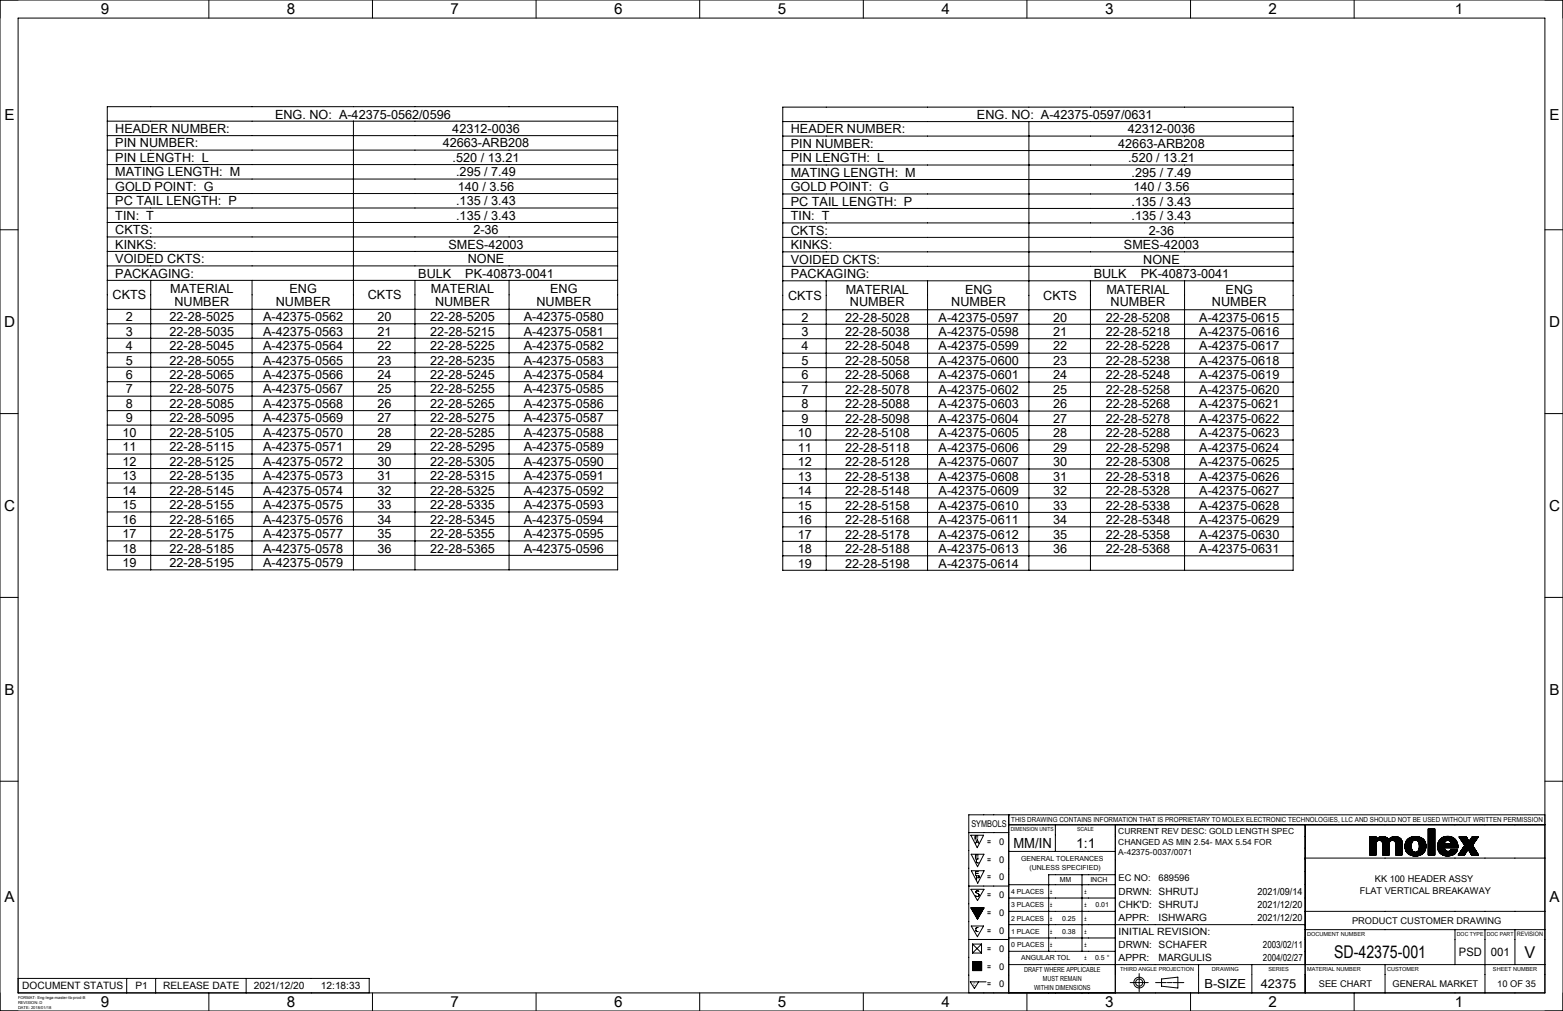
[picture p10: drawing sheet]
<svg xmlns="http://www.w3.org/2000/svg" width="432mm" height="279mm" viewBox="0 0 432 279" stroke-linecap="round" stroke-linejoin="round" font-family="sans-serif">
<g fill="none" stroke="#000" stroke-width=".28">
<path d="M0 0h431.8v279.4h-431.8zM5 5h421.8v269.4h-421.8zM57.7 0v5M102.9 0v5M148.1 0v5M193.3 0v5M238.5 0v5M283.7 0v5M328.9 0v5M374.1 0v5M29.6 29.5h141v128h-141zM29.6 33.5h141"/>
<path d="M29.6 37.5h141M97.6 33.5v124M216.2 29.6h141v128h-141zM216.2 33.6h141M216.2 37.6h141M284.2 33.6v124M29.6 41.5h141M29.6 45.5h141M29.6 49.5h141M29.6 53.5h141M29.6 57.5h141M216.2 41.6h141"/>
<path d="M216.2 45.6h141M216.2 49.6h141M216.2 53.6h141M216.2 57.6h141M0 63.5h5M29.6 61.5h141M29.6 65.5h141M29.6 69.5h141M29.6 73.5h141M29.6 77.5h141M41.6 77.5v80M69.6 77.5v80"/>
<path d="M114.6 77.5v80M140.6 77.5v80M216.2 61.6h141M216.2 65.6h141M216.2 69.6h141M216.2 73.6h141M216.2 77.6h141M228.2 77.6v80M256.2 77.6v80M301.2 77.6v80M327.2 77.6v80M426.8 63.5h5"/>
<path d="M29.6 85.5h141M29.6 89.5h141M29.6 93.5h141M29.6 97.5h141M216.2 85.6h141M216.2 89.6h141M216.2 93.6h141M216.2 97.6h141M0 114.3h5M29.6 101.5h141M29.6 105.5h141M29.6 109.5h141"/>
<path d="M29.6 113.5h141M29.6 117.5h141M216.2 101.6h141M216.2 105.6h141M216.2 109.6h141M216.2 113.6h141M216.2 117.6h141M426.8 114.3h5M29.6 137.5h141M29.6 121.5h141M29.6 125.5h141M29.6 129.5h141"/>
<path d="M29.6 133.5h141M216.2 121.6h141M216.2 125.6h141M216.2 129.6h141M216.2 133.6h141M216.2 137.6h141M29.6 141.5h141M29.6 145.5h141M29.6 149.5h141M29.6 153.5h141M216.2 141.6h141M216.2 145.6h141"/>
<path d="M216.2 149.6h141M216.2 153.6h141M0 165.1h5M426.8 165.1h5M0 215.9h5M426.8 215.9h5M267.6 230.1h11.1M268.2 230.8h3.5l-1.7 3.5zM268.3 236.1h3.5l-1.7 3.4zM269.4 231.6h.8M269.5 236.8h.7M269.5 233.1l.5-1.1 .4 1.1"/>
<path d="M269.7 232.8h.6M270.2 231.1h-.8v1.1M270.2 236.3h-.7v1.1M270.4 237.4h-.5l-.2 .3 .1 .6 .6 .2M278.7 225.2v49.2M278.7 227.9h148.1M278.7 235.3h29.4M291.6 227.9v7.4M308.1 227.9v46.5M360.6 227.9v46.5M360.6 237.1h66.2M378.4 236.3h1.8v-3.2a.89 .89 0 0 1 .9-.9 .89 .89 0 0 1 .9 .9v3.2"/>
<path d="M378.4 235.6l1.8-1.8-1.8 1.9M378.4 235.1l1.8-1.8-1.8 1.9M378.4 231.3h1.8M378.4 231.3v5M378.4 231.3h.1M378.5 231.3l-.1 .1M378.6 236.3l1.6-1.6-1.6 1.6M378.6 231.3l-.2 .2M378.7 231.3l-.3 .3M378.8 231.3l-.4 .4M378.9 231.3l-.5 .5M379.1 231.3l-.7 .7"/>
<path d="M379.2 231.3l-.8 .8M379.4 231.3l-1 1M379.5 231.3l-1.1 1.1M379.7 231.3l-1.3 1.3M379.8 231.3l-1.4 1.4M380 231.3l-1.6 1.6 1.6-1.6M380.1 231.3l-1.7 1.7M380.2 236.2l-.1 .1M380.2 236.1l-.2 .2M380.2 236l-.3 .3M380.2 235.9l-.4 .4M380.2 235.8l-.5 .5"/>
<path d="M380.2 235.7l-.5 .6 .5-.5M380.2 235.6l-.7 .7M380.2 235.5l-.8 .8M380.2 235.4l-.9 .9M380.2 235.3l-1 1M380.2 235.2l-1.1 1.1M380.2 235.1l-1.2 1.2M380.2 235l-1.3 1.3M380.2 234.8l-1.4 1.5 1.4-1.4M380.2 234.5l-1.8 1.8M380.2 234.4l-1.8 1.9M380.2 234.4l-1.8 1.8"/>
<path d="M380.2 234.2l-1.8 1.9M380.2 234.1l-1.8 1.9M380.2 234.1l-1.8 1.8M380.2 233.9l-1.8 1.9M380.2 233.6l-1.8 1.9M380.2 233.6l-1.8 1.8M380.2 233.5l-1.8 1.8M380.2 233.2l-1.8 1.8M380.2 231.3v.7a2.29 2.29 0 0 1 3.5 0M380.2 233l-1.8 1.9M380.2 231.9l-1.8 1.8M380.2 231.8l-1.8 1.8"/>
<path d="M380.2 231.7l-1.8 1.8M380.2 231.6l-1.8 1.9M380.2 231.5l-1.8 1.8M380.2 231.4l-1.8 1.8M380.2 231.3l-1.8 1.9M380.2 233l-1.8 1.8M380.3 232.8l-1.9 1.9M380.3 232.7l-1.9 1.9M380.6 231.6l-2.2 2.2M380.9 231.4l-2.5 2.5M381 231.4l-2.6 2.6M381.2 231.3l-2.8 2.8"/>
<path d="M381.4 231.2l-3 3M381.5 231.2l-3.1 3.1M381.6 231.2l-3.2 3.2M381.7 232.5l1.2-1.1-1.2 1.1M381.7 231.2l-3.3 3.3M381.8 231.2l-1.2 1.2M381.9 231.2l-1.2 1.1M382 236.3h1.8M382 231.2l-1.1 1.1M382.1 231.2l-1.1 1M382.2 231.2l-1.1 1M382.3 231.2l-1 1.1 1.1-1.1"/>
<path d="M382.4 236.3l1.4-1.3-1.3 1.3M382.7 231.3l-1.1 1.1 1-1.1-1.2 1M382.9 231.4l-1.1 1.2M383 231.5l-1.2 1.1M383.1 231.5l-1.2 1.2M383.1 231.5l-1.2 1.3M383.2 231.6l-1.3 1.3M383.3 236.3l.5-.4-.4 .4M383.3 231.7l-1.3 1.3M383.4 231.7l-1.4 1.5M383.5 231.8l-1.5 1.5M383.6 231.9l-1.6 1.6"/>
<path d="M383.6 231.9l-1.6 1.7M383.7 232l-1.7 1.6M383.8 233.1a.89 .89 0 0 1 .9-.9 .89 .89 0 0 1 .9 .9M383.8 236.2v.1M383.8 236.1l-.2 .2M383.8 236l-.3 .3M383.8 235.7l-.6 .6M383.8 235.6l-.7 .7M383.8 235.5l-.8 .8M383.8 235.4l-.9 .9M383.8 235.3l-1 1M383.8 235.2l-1.1 1.1"/>
<path d="M383.8 235.1l-1.2 1.2M383.8 234.8l-1.5 1.5M383.8 234.6l-1.7 1.7M383.8 234.5l-1.8 1.8M383.8 234.3l-1.8 1.9M383.8 234.2l-1.8 1.9M383.8 234.2l-1.8 1.8M383.8 234l-1.8 1.9M383.8 234l-1.8 1.8M383.8 233.9l-1.8 1.8M383.8 233.7l-1.8 1.9M383.8 233.7l-1.8 1.8"/>
<path d="M383.8 233.6l-1.8 1.8M383.8 233.4l-1.8 1.9M383.8 233.3l-1.8 1.9 1.8-1.8M383.8 233.1l-1.8 1.9M383.8 233.1l-1.8 1.8M383.8 233.1v3.2M383.8 232.9l-1.8 1.9M383.8 232.9l-1.8 1.8M384 232.6l-2 2.1M384.2 231.5l-2.2 2.3M384.5 231.4l-2.5 2.5M384.6 231.3l-2.6 2.6"/>
<path d="M384.8 231.3l-2.8 2.8M384.8 231.2l-2.8 2.9M385 231.2l-3 3M385 232.3l1.2-1-1.1 1.1M385.1 231.2l-3.1 3.2M385.2 231.2l-3.2 3.2M385.3 231.2l-3.3 3.3M385.5 231.2l-1.3 1.2M385.5 231.2l-1.1 1.1M385.6 236.3h1.7M385.6 233.1v3.2M385.6 231.2l-1.1 1.1"/>
<path d="M385.7 231.2l-1.1 1M385.8 231.2l-1.1 1M385.9 231.2l-1.1 1M385.9 231.2l-1 1.1M386 231.3l-1 1M386.2 231.3l-1 1.1M386.3 231.4l-1.1 1M386.4 231.4l-1.1 1M386.5 231.4l-1.1 1.2 1.1-1.1M386.5 236.3l.8-.8-.8 .8M386.6 231.5l-1.2 1.1M386.6 231.5l-1.1 1.2"/>
<path d="M386.7 231.6l-1.2 1.2M386.8 231.7l-1.2 1.2M386.8 231.7l-1.2 1.3M386.9 231.8l-1.3 1.3M387 231.8a2.3 2.3 0 0 0-3.3 .2M387 231.8l.3 .8v3.7M387 231.8l-1.4 1.5M387 231.9l-1.4 1.5M387.1 231.9l-1.5 1.5M387.1 232l-1.5 1.6M387.2 232l-1.6 1.7 1.6-1.6M387.2 232.2l-1.6 1.7"/>
<path d="M387.3 232.2l-1.7 1.8M387.3 232.3l-1.7 1.7M387.3 232.4l-1.7 1.8M387.3 232.5l-1.7 1.7M387.3 234.9l-1.3 1.4M387.3 234.8l-1.4 1.5M387.3 234.7l-1.6 1.6M387.3 234.6l-1.6 1.7M387.3 234.5l-1.7 1.8M387.3 234.4l-1.7 1.8M387.3 234.3l-1.7 1.8M387.3 234.2l-1.7 1.8"/>
<path d="M387.3 234.2l-1.7 1.7M387.3 234l-1.7 1.8M387.3 233.9l-1.7 1.8M387.3 233.9l-1.7 1.7M387.3 233.7l-1.7 1.8M387.3 233.6l-1.7 1.8M387.3 233.6l-1.7 1.7M387.3 233.4l-1.7 1.8M387.3 233.3l-1.7 1.8M387.3 233.3l-1.7 1.7M387.3 233.1l-1.7 1.8M387.3 233.1l-1.7 1.7"/>
<path d="M387.3 233l-1.7 1.8M387.3 232.8l-1.7 1.8M387.3 232.8l-1.7 1.7M387.3 232.7l-1.7 1.8M387.3 232.5l-1.7 1.8M387.3 236.3h.1M387.3 236.2l-.1 .1M387.3 236.1l-.2 .2M387.3 236l-.2 .3M387.3 235.9l-.4 .4M387.3 235.8l-.5 .5M387.3 235.7l-.6 .6"/>
<path d="M387.3 235.6l-.7 .7M387.3 235.3l-1 1M387.3 235.2l-1.1 1.1M387.3 235.1l-1.1 1.2M387.3 235l-1.3 1.3M388.5 235.3l.6 .7M389 231.8l-.3 .4M389.2 231.7l-.7 .7M389.3 236.1l.9-.9-.9 .9M389.5 231.5l-1.1 1.1M389.7 231.4l-1.4 1.4M389.8 231.4l-1.5 1.5"/>
<path d="M389.9 234l-1.4 1.4M389.9 233.9l-1.4 1.4M389.9 233.8l-1.4 1.5M389.9 233.7l-1.5 1.5M389.9 234.1l-1.3 1.4M389.9 234.2l-1.3 1.3M389.9 233.5l-1.5 1.6 1.5-1.5M389.9 234.3l-1.2 1.3M389.9 233.4l-1.6 1.6M389.9 234.4l-1.2 1.2M389.9 234.4l-1.2 1.3M389.9 233.3l-1.6 1.7"/>
<path d="M390 234.5l-1.2 1.2M390 231.3l-1.8 1.8M390 233.1l-1.7 1.8M390 234.6l-1.1 1.2 1.1-1.1M390 233l-1.7 1.8M390 234.7l-1.1 1.2M390 232.9l-1.8 1.8M390.1 234.8l-1.1 1.1M390.1 231.3l-1.9 1.9M390.1 234.9l-1.1 1M390.1 235l-1 1M390.1 232.7l-1.9 1.9"/>
<path d="M390.2 235.1l-1 1M390.2 231.3l-2 2M390.3 235.2l-.9 1M390.4 235.3l-.9 .9M390.4 231.2l-2.2 2.2M390.4 235.4l-.9 .8M390.4 231.2l-2.3 2.3M390.5 235.4l-.9 .9M390.5 235.4l-.8 .9M390.6 231.2l-2.5 2.4M390.6 235.5l-.9 .8M390.7 235.5l-.9 .9 1-.9"/>
<path d="M390.7 231.2l-2.6 2.6M390.8 231.2l-2.7 2.6M390.9 235.5l-1 .9M390.9 231.2l-2.8 2.8M390.9 235.5l-.9 .9M391 235.5l-.9 .9M391 231.2l-2.9 2.9M391.1 231.2l-3 2.9M391.2 235.5l-1 1M391.2 231.2l-3.1 3M391.2 235.5l-.9 1M391.3 231.2l-3.1 3.1"/>
<path d="M391.4 231.2l-3.2 3.2M391.4 235.4l-1.1 1.1M391.5 231.2l-3.3 3.3M391.6 232.4l1-.9-.9 .9M391.6 231.2l-1.1 1.1M391.7 231.2l-1 1M391.8 231.2l-.9 1M391.9 231.3l-1 .9M391.9 232.8a2.16 2.16 0 0 1-.6 2.7 .98 .98 0 0 1-1.2-.6M391.9 232.8a1.1 1.1 0 0 0-1.4-.5 1.1 1.1 0 0 0-.6 1.3l.2 1.3M391.9 231.3l-.8 .9M391.9 232.9l1.2-1.1-1.1 1.1"/>
<path d="M392 234.8l1.8-1.8-1.9 2M392 231.3l-.9 .9M392.1 234.4l1.6-1.6-1.7 1.7M392.1 233.3l1.3-1.2-1.3 1.3M392.1 231.3l-.9 .9M392.2 231.3l-.8 .9 .9-.8M392.5 231.5l-1.1 .8M392.7 231.6l-1 .9M392.7 231.6l-.9 .9M392.8 231.6l-1 1M392.9 231.7l-1 1 1-1M392.9 231.7a2.97 2.97 0 0 0-4.8 2.2l.4 1.4"/>
<path d="M392.9 231.7l.7 .7M392.9 236l-1 .5-1.1 .1-1.7-.6M393 231.7l-1.1 1.1M393.1 231.9l-1.1 1.1M393.2 231.9l-1.2 1.2M393.2 232l-1.2 1.2M393.3 232l-1.3 1.3M393.4 232.1l-1.3 1.4M393.5 232.2l-1.4 1.4M393.5 232.2l-1.4 1.5M393.5 235.4l-.6 .6M393.5 232.3l-1.4 1.5"/>
<path d="M393.6 232.4l-1.5 1.5M393.6 232.4a2.85 2.85 0 0 1-.7 3.6M393.6 232.4l-1.5 1.6M393.6 232.5l-1.5 1.6M393.7 235.2l-1 1M393.7 232.6l-1.6 1.6M393.7 232.6l-1.6 1.7M393.7 235.1l-1.2 1.1M393.8 232.9l-1.8 1.8M393.8 234.9l-1.5 1.4M393.8 234.8l-1.6 1.6M393.8 233.1l-2 2.1"/>
<path d="M393.9 234.6l-1.9 1.8M393.9 233.1l-3.4 3.4 1.1-1.2M393.9 233.2l-3.3 3.4M393.9 234.5l-2 2M393.9 233.3l-3.2 3.3M393.9 234.4l-2.1 2.1M393.9 233.4l-3.2 3.2M393.9 234.3l-2.2 2.2M393.9 233.5l-3.1 3.1M393.9 233.6l-3 3M393.9 234.1l-2.4 2.5M393.9 233.6l-2.9 3"/>
<path d="M394 234.1l-2.6 2.5M394 233.8l-2.9 2.8M394 233.9l-2.7 2.7M394 233.9l-2.8 2.7M394.6 234.8l1.8-1.7-1.8 1.8M394.6 233.4l1.8-1.7-1.8 1.9M394.6 229.5l.4-.4-.4 .5M394.6 229.1h1.8M394.6 229.1v7.2M394.6 229.1h.1M394.7 229.1l-.1 .2M394.8 229.1l-.2 .2"/>
<path d="M394.8 229.1l-.2 .3M394.9 229.1l-.3 .3M395.1 229.1l-.5 .6M395.2 229.1l-.6 .6M395.3 229.1l-.7 .8M395.4 229.1l-.8 .9M395.5 229.1l-.9 .9M395.6 229.1l-1 1.1M395.7 229.1l-1.1 1.2M395.8 229.1l-1.2 1.2M395.9 229.1l-1.3 1.3M396 229.1l-1.4 1.4"/>
<path d="M396.1 229.1l-1.5 1.5M396.2 229.1l-1.6 1.6M396.3 229.1l-1.7 1.7M396.4 236.2l-.2 .1M396.4 236l-.3 .3M396.4 235.9l-.4 .4M396.4 235.8l-.5 .5M396.4 235.7l-.6 .6M396.4 235.6l-.7 .7M396.4 235.5l-.8 .8M396.4 235.4l-.9 .9M396.4 235.3l-1 1"/>
<path d="M396.4 235.2l-1.1 1.1M396.4 235l-1.3 1.3M396.4 234.9l-1.4 1.4M396.4 234.7l-1.6 1.6M396.4 234.6l-1.7 1.7M396.4 234.4l-1.8 1.9M396.4 234.3l-1.8 1.9M396.4 234.3l-1.8 1.8M396.4 234.1l-1.8 1.9M396.4 234.1l-1.8 1.8M396.4 234l-1.8 1.8M396.4 233.8l-1.8 1.9"/>
<path d="M396.4 233.8l-1.8 1.8M396.4 233.7l-1.8 1.8M396.4 233.5l-1.8 1.9M396.4 233.5l-1.8 1.8M396.4 233.4l-1.8 1.8M396.4 233.3l-1.8 1.8M396.4 233.2l-1.8 1.9M396.4 232.9l-1.8 1.9M396.4 232.8l-1.8 1.8M396.4 232.7l-1.8 1.8M396.4 232.6l-1.8 1.9M396.4 232.5l-1.8 1.8"/>
<path d="M396.4 232.4l-1.8 1.8M396.4 232.3l-1.8 1.9M396.4 232.2l-1.8 1.8M396.4 232.1l-1.8 1.9M396.4 232l-1.8 1.9M396.4 231.9l-1.8 1.8M396.4 231.8l-1.8 1.9M396.4 231.5l-1.8 1.9M396.4 231.3l-1.8 2 1.8-1.9M396.4 231.2l-1.8 1.9M396.4 231.1l-1.8 1.9M396.4 231l-1.8 1.9"/>
<path d="M396.4 230.9l-1.8 1.9M396.4 230.8l-1.8 1.9M396.4 230.7l-1.8 1.9M396.4 230.6l-1.8 1.9M396.4 230.4l-1.8 2 1.8-1.9M396.4 230.4l-1.8 1.8M396.4 230.2l-1.8 1.9M396.4 230.1l-1.8 1.9M396.4 229.9l-1.8 2 1.8-1.8M396.4 229.8l-1.8 1.9M396.4 229.8l-1.8 1.8M396.4 229.6l-1.8 1.9"/>
<path d="M396.4 229.5l-1.8 1.9M396.4 229.5l-1.8 1.8M396.4 229.3l-1.8 1.9M396.4 229.3l-1.8 1.8M396.4 229.2l-1.8 1.8M396.4 229.1l-1.8 1.8M396.4 229.1v7.2h-1.8M397.1 234.2a2.92 2.92 0 0 0 2.5 2.3 2.92 2.92 0 0 0 3-1.7M397.3 232.7l-.2 1.5M398.2 231.6l-.6 .6M398.5 231.4l-1.1 1.1M398.8 231.3l-1.5 1.5"/>
<path d="M398.9 231.3l-1.6 1.6M399 231.2l-1.7 1.8M399.1 233.1l-1.8 1.9 1.8-1.8M399.1 234.4l-1.3 1.3 1.3-1.2M399.1 233l-1.8 1.9M399.1 232.9l-1.8 1.9M399.1 234.5l-1.2 1.3M399.1 234.6l-1.1 1.3 1.2-1.2M399.2 232.7l-2 2M399.2 234.8l-1.2 1.1M399.2 233.3l-1.8 1.8M399.2 231.2l-2 2"/>
<path d="M399.2 234.8l-1.1 1.2M399.3 234.9l-1.2 1.1M399.3 231.2l-2.1 2.1M399.3 234.9l-1.1 1.1M399.4 235l-1.1 1.1M399.4 233.3l-2 1.9M399.4 232.5a.9 .9 0 0 1 1-.1 .9 .9 0 0 1 .5 .9h-1.8zM399.4 235.1l-1.1 1M399.4 231.2l-2.2 2.2M399.5 233.3l-2 2 2-2M399.5 235.1l-1.1 1.1M399.5 231.2l-2.4 2.3"/>
<path d="M399.6 235.2l-1.1 1M399.6 231.1l-2.5 2.5M399.7 233.3l-2.2 2.1M399.7 231.1l-2.6 2.7M399.8 233.3l-2.2 2.2M399.8 235.3l-1.2 1M399.8 231.1l-2.7 2.7M399.9 235.3l-1.1 1.1M399.9 231.1l-2.8 2.8M400 233.3l-2.3 2.3M400 235.3l-1.2 1.1M400 231.1l-2.9 3"/>
<path d="M400.1 235.3l-1.2 1.1M400.1 233.3l-2.4 2.3M400.1 231.1l-3 3M400.1 233.3l-2.4 2.4M400.1 235.3l-1.1 1.1M400.2 231.1l-3.1 3.1M400.3 233.3l-1.1 1M400.3 235.3l-1.3 1.2M400.3 233.3l-1 1M400.3 231.2l-3.1 3.1M400.4 231.2l-3.2 3.2M400.4 233.3l-1.1 1"/>
<path d="M400.5 231.2l-3.3 3.3M400.5 235.1l-1.4 1.4M400.6 233.3l-1.1 1M400.6 233.3l-1 1 1.1-1M400.6 231.2l-3.4 3.4M400.7 234.3l1.7-1.7-1.7 1.7M400.7 235l.2-.2-1.7 1.7M400.7 231.2l-1.2 1.2M400.8 231.2l-1.1 1.1M400.8 233l1.2-1.1-1.1 1.2M400.9 231.3l.7 .3 .8 .9M400.9 231.3a2.8 2.8 0 0 0-3.6 1.4"/>
<path d="M400.9 231.3l-1.1 1M401 231.3l-1.1 1M401 231.3l-.9 1M401 234.8l-1.7 1.7M401.1 231.3l-1 1M401.1 234.8l-1.7 1.7M401.1 231.4l-.9 .9M401.1 234.3l1.5-1.4-1.4 1.4M401.2 234.8l-1.7 1.7M401.2 231.4l-.9 .9M401.3 231.4l-1 .9M401.3 234.8l-1.7 1.7"/>
<path d="M401.3 231.5l-.8 .9 .9-.9M401.4 234.8l-1.7 1.7M401.5 234.8l-1.8 1.7M401.5 231.5l-1 1M401.5 231.6l-.9 .9M401.6 231.6l-1 1M401.6 234.8l-1.8 1.7M401.7 234.8l-1.7 1.7M401.7 231.7l-1 .9M401.7 231.7l-1 1M401.8 231.7l-1 1.1M401.8 234.8l-1.8 1.7"/>
<path d="M401.8 231.8l-1 1M401.9 231.8l-1.1 1.1M401.9 234.8l-1.8 1.7M401.9 231.9l-1.1 1.1M402 234.8l-1.7 1.7 1.8-1.7M402.1 232l-2.3 2.3M402.1 232.1l-2.2 2.2M402.1 234.8l-1.6 1.7M402.2 232.2l-2.1 2.1M402.3 232.3l-2.1 2M402.3 234.8l-1.8 1.7M402.3 232.3l-1.9 2"/>
<path d="M402.3 235.5l-.4 .5M402.3 232.4l-1.9 1.9M402.4 232.5l-1.9 1.8M402.4 234.8l-1.7 1.7M402.4 232.5l.4 1.8M402.4 235.4l-.7 .7M402.4 234.8l-1.6 1.6M402.5 232.7l-1.7 1.6M402.5 232.7l-1.6 1.6M402.5 235.3l-.9 .9M402.5 232.8l-1.5 1.5M402.6 234.8l-1.7 1.6"/>
<path d="M402.6 235.1l-1.2 1.2M402.6 233l-1.3 1.3M402.6 235l-1.3 1.3M402.6 234.8l-1.5 1.6M402.6 233.1l-1.2 1.2M402.7 233.1l-1.2 1.2M402.7 233.2l-1.1 1.1M402.7 234.3h.1M402.7 233.3l-1 1M402.7 233.4l-.9 .9M402.7 233.5l-.8 .8M402.7 233.5l-.7 .8"/>
<path d="M402.8 233.6l-.7 .7M402.8 233.7l-.6 .6M402.8 233.8l-.5 .5M402.8 233.9l-.4 .4M402.8 234l-.3 .3M402.8 234.1l-.2 .2M402.8 234.3h-3.7a.92 .92 0 0 0 .6 .9 .92 .92 0 0 0 1.1-.4h1.8M402.8 236.3h1.8M403 236.1l4.9-4.8-5 5M403.1 231.3h2M403.1 231.3l1.6 2.3-1.9 2.7M403.1 231.3h.1"/>
<path d="M403.2 231.3v.1M403.4 231.3l-.2 .2M403.4 231.3l-.2 .2 .3-.2M403.6 231.3l-.3 .3M403.7 231.3l-.4 .3M403.8 231.3l-.4 .4M403.9 234.7l3.5-3.4-3.6 3.6M404 231.3l-.6 .5M404.1 231.3l-.6 .6 .6-.6M404.3 231.3l-.7 .7M404.4 233.2l1.2-1.1-1.2 1.2M404.4 231.3l-.8 .8"/>
<path d="M404.6 231.3l-.9 .9M404.6 233.5l1.2-1.1-1.2 1.2M404.6 236.3l1-1.6 .9 1.6M404.6 236.2v.1M404.7 231.3l-1 .9M404.7 236.1l-.2 .2M404.7 231.3l-1 1M404.8 235.9l-.3 .4M404.9 231.3l-1.1 1.1M404.9 235.8l-.5 .5M405 231.3l-1.1 1.2M405.1 231.3l.7 1.2 .9-1.2"/>
<path d="M405.1 231.3l-1.2 1.2M405.1 235.5l-.8 .8M405.1 231.4l-1.2 1.2M405.2 231.4l-1.2 1.2M405.2 231.5l-1.2 1.2M405.2 235.3l-1 1M405.3 231.7l-1.2 1M405.3 231.7l-1.1 1.2M405.4 231.8l-1.2 1.2M405.4 235l-1.3 1.3M405.4 231.9l-1.1 1.1M405.5 231.9l-1.2 1.2"/>
<path d="M405.5 232l-1.1 1.2M405.6 232.1l-1.1 1.2M405.7 232.2l-1.2 1.2M405.7 232.3l-1.2 1.2M405.7 235l1.2-1.2-1.1 1.2M405.8 232.4l-1.3 1.4M406.1 235.5l1.2-1.1-1.2 1.2M406.4 236l1.2-1.1-1.2 1.2M406.4 231.8l.5-.5-.7 .6M406.5 236.3h2M406.7 231.3h1.7l-1.6 2.3M406.7 231.3v.1"/>
<path d="M406.8 231.3l-.3 .3M406.8 233.6l1.7 2.7M406.8 233.6l-1.1 1.2 1.2-1.1M406.9 233.7l-1.2 1.2M407 233.9l-1.2 1.2M407 231.3l-1 1M407 234l-1.1 1.1M407.1 234l-1.2 1.2M407.1 231.3l-2.7 2.6M407.1 234.1l-1.1 1.2 1.1-1.2M407.2 236.3l.8-.8-.8 .8M407.2 234.2l-1.2 1.2"/>
<path d="M407.2 231.3l-3 3M407.2 234.3l-1.1 1.2M407.2 233l-3.2 3.3 3.1-3.1M407.3 234.4l-1.2 1.2M407.4 234.5l-1.2 1.2M407.4 234.6l-1.1 1.2 1.1-1.2M407.5 234.7l-1.2 1.2M407.5 231.3l-3.9 3.9M407.5 234.7l-1.2 1.3M407.5 232.6l-3.7 3.7M407.6 231.3l-4.2 4.1M407.6 234.9l-1.2 1.2"/>
<path d="M407.6 236.3l.6-.5-.5 .5M407.6 235l-1.1 1.2M407.7 231.3l-4.5 4.5M407.7 235l-1.2 1.3M407.7 235.1l-1.1 1.2M407.8 235.1l-1.2 1.2M407.8 232.2l-4.1 4.1M407.8 235.2l-1.1 1.1M407.9 235.3l-1 1M407.9 235.4l-.9 .9M407.9 232l-4.3 4.3M408 231.3l-5.1 5"/>
<path d="M408 235.6l-.7 .7M408.1 235.6l-.7 .7M408.1 236.3l.2-.2-.2 .2M408.1 231.3l-5.1 5M408.1 235.7l-.6 .6M408.2 231.3l-5 5M408.2 236.3l.2-.1-.2 .1M408.2 235.9l-.4 .4M408.2 235.9l-.3 .4M408.3 236l-.3 .3 .3-.3M408.3 231.3l-5.1 5M408.4 231.4l-4.9 4.9 4.7-4.7"/>
<path d="M408.4 236.2l-.1 .1M408.4 231.3l-5.1 5M408.4 236.2v.1M408.4 236.3h.1M426.8 225.2h-159.2v49.2M267.6 244.9h11.1M267.6 259.6h11.1M268.2 250.9h3.7l-1.9 3.2zM268.2 245.8h3.7l-1.9 3.1zM268.3 255.9h3.4l-1.7 3zM268.3 240.6h3.6l-1.8 3.5zM268.4 250.9l-.1 .1"/>
<path d="M268.6 250.9l-.2 .2M268.9 250.9l-.4 .4M269.2 250.9l-.6 .6M269.5 250.9l-.8 .8M269.5 241.4h.8M269.7 250.9l-.9 .9M269.8 242.6h.6l.1-.5-.7-.1v1.1M270 250.9l-1.1 1.1M270.3 256.3l-.5 .1-.2 .3 .1 .6 .6 .1M270.3 250.9l-1.3 1.3M270.3 253.6l-.3 .3M270.3 240.9h-.8v1.1"/>
<path d="M270.4 246.4a.42 .42 0 0 0-.5-.2 .42 .42 0 0 0-.2 .5l.6 .3a.48 .48 0 0 1-.1 .8 .48 .48 0 0 1-.7-.3M270.6 250.9l-1.5 1.5M270.7 253l-.8 .8M270.8 250.9l-1.6 1.6M271 252.3l-1.2 1.3M271.1 250.9l-1.8 1.8M271.4 250.9l-2 2M271.4 251.7l-1.7 1.7M271.7 250.9l-2.2 2.2M271.8 251l-2.2 2.2M278.7 251.9h29.4M278.7 255.5h81.9"/>
<path d="M278.7 244.5h29.4M278.7 248.2h29.4M278.7 259.2h29.4M298.9 241.7v21.2M308.1 241.7h-18.4v21.2M360.6 251.9h66.2M360.6 256.9h66.2M402 256.9v9.7M410.2 256.9v17.5M418.5 256.9v9.7M5 270.4h97v4M35 270.4v4"/>
<path d="M43 270.4v4M57.7 274.4v5M68 270.4v4M102.9 274.4v5M148.1 274.4v5M193.3 274.4v5M238.5 274.4v5M268.7 260.9h2.5M268.7 260.9v2.5M268.7 263.4h2.5M268.7 260.9l2.5 2.5M268.7 266.6h2.5"/>
<path d="M268.7 265.8h2.5v2.4h-2.5zM268.7 266.5h2.5M268.7 266.2h2.5M268.7 268.1h2.5M268.7 266.7h2.5M268.7 267h2.5M268.7 267.7h2.5M268.7 268.2h2.5M268.7 265.8h2.5M268.7 268h2.5M268.7 267.1h2.5M268.7 265.9h2.5"/>
<path d="M268.7 267.8h2.5M268.7 266.9h2.5M268.7 266.4h2.5M268.7 267.3h2.5M268.7 266.8h2.5M268.7 266.3h2.5M268.7 267.9h2.5M268.7 266h2.5M268.7 267.6h2.5M268.7 267.2h2.5M268.7 267.5h2.5M268.7 267.4h2.5"/>
<path d="M268.7 266.1h2.5M270.3 271.3l-1.1 1.9-1.2-1.9h4.4M271.2 260.9v2.5M271.2 260.9l-2.5 2.5M278.7 266.6h148.1M278.7 262.9h29.4M283.7 274.4v5M312.2 271.5h2M314.4 271.5h.7M314.7 269v2M314.7 271.2v.7M314.7 272.1v1.9"/>
<path d="M315.3 271.5h1.9M319.2 271.5h3M320.9 270.5l4.5-.5v3l-4.5-.5zM322.5 271.5h1.3M324.1 271.5h2.9M328.9 274.4v5M331.1 266.6v7.8M345.8 266.6v7.8M374.1 274.4v5M382.6 266.6v7.8"/>
<circle cx="314.7" cy="271.5" r="1.5"/>
<circle cx="314.7" cy="271.5" r="1"/>
</g>
<text font-size="4.8" x="368.6" y="264.8">SD-42375-001</text>
<text font-size="4.5" x="421.2" y="264.7">V</text>
<g font-size="4.2">
<text x="27.8" y="4">9</text>
<text x="79.3" y="4">8</text>
<text x="124.5" y="4">7</text>
<text x="169.7" y="4">6</text>
<text x="214.9" y="4">5</text>
<text x="260.1" y="4">4</text>
<text x="305.3" y="4">3</text>
<text x="350.5" y="4">2</text>
<text x="401.9" y="4">1</text>
<text x="1.3" y="33.3">E</text>
<text x="428.1" y="33.3">E</text>
<text x="1.1" y="90.4">D</text>
<text x="427.9" y="90.4">D</text>
<text x="1.1" y="141.2">C</text>
<text x="427.9" y="141.2">C</text>
<text x="1.3" y="192">B</text>
<text x="428.1" y="192">B</text>
<text x="1.3" y="249.2">A</text>
<text x="428.1" y="249.2">A</text>
<text x="27.8" y="278.4">9</text>
<text x="79.3" y="278.4">8</text>
<text x="124.5" y="278.4">7</text>
<text x="169.7" y="278.4">6</text>
<text x="214.9" y="278.4">5</text>
<text x="260.1" y="278.4">4</text>
<text x="305.3" y="278.4">3</text>
<text x="350.5" y="278.4">2</text>
<text x="401.9" y="278.4">1</text>
</g>
<g font-size="3.9">
<text x="280" y="234.4">MM/IN</text>
<text x="297.3" y="234.4">1:1</text>
</g>
<g font-size="3.5">
<text x="76" y="32.8">ENG. NO: A-42375-0562/0596</text>
<text x="269.9" y="32.9">ENG. NO: A-42375-0597/0631</text>
<text x="31.9" y="40.7">PIN NUMBER:</text>
<text x="31.9" y="36.7">HEADER NUMBER:</text>
<text x="122.3" y="40.7">42663-ARB208</text>
<text x="125" y="36.7">42312-0036</text>
<text x="218.5" y="40.9">PIN NUMBER:</text>
<text x="218.5" y="36.9">HEADER NUMBER:</text>
<text x="308.9" y="40.9">42663-ARB208</text>
<text x="311.6" y="36.9">42312-0036</text>
<text x="31.9" y="44.8">PIN LENGTH: L</text>
<text x="125.1" y="44.7">.520 / 13.21</text>
<text x="218.5" y="44.9">PIN LENGTH: L</text>
<text x="311.7" y="44.9">.520 / 13.21</text>
<text x="31.9" y="52.8">GOLD POINT: G</text>
<text x="31.9" y="48.8">MATING LENGTH: M</text>
<text x="126" y="48.7">.295 / 7.49</text>
<text x="126.5" y="52.7">140 / 3.56</text>
<text x="218.5" y="52.9">GOLD POINT: G</text>
<text x="218.5" y="48.9">MATING LENGTH: M</text>
<text x="312.6" y="48.9">.295 / 7.49</text>
<text x="313.1" y="52.9">140 / 3.56</text>
<text x="31.9" y="56.8">PC TAIL LENGTH: P</text>
<text x="126" y="56.7">.135 / 3.43</text>
<text x="218.5" y="56.9">PC TAIL LENGTH: P</text>
<text x="312.6" y="56.9">.135 / 3.43</text>
<text x="31.9" y="60.7">TIN: T</text>
<text x="31.9" y="64.8">CKTS:</text>
<text x="126" y="60.7">.135 / 3.43</text>
<text x="130.8" y="64.7">2-36</text>
<text x="218.5" y="60.9">TIN: T</text>
<text x="218.5" y="64.9">CKTS:</text>
<text x="312.6" y="60.9">.135 / 3.43</text>
<text x="317.4" y="64.9">2-36</text>
<text x="31.9" y="68.8">KINKS:</text>
<text x="123.9" y="68.8">SMES-42003</text>
<text x="218.5" y="68.9">KINKS:</text>
<text x="310.5" y="68.9">SMES-42003</text>
<text x="31.9" y="76.8">PACKAGING:</text>
<text x="31.9" y="72.8">VOIDED CKTS:</text>
<text x="115.5" y="76.7">BULK</text>
<text x="128.6" y="76.7">PK-40873-0041</text>
<text x="129.2" y="72.8">NONE</text>
<text x="218.5" y="76.9">PACKAGING:</text>
<text x="218.5" y="72.9">VOIDED CKTS:</text>
<text x="302.2" y="76.9">BULK</text>
<text x="315.2" y="76.9">PK-40873-0041</text>
<text x="315.8" y="72.9">NONE</text>
<text x="31.1" y="82.8">CKTS</text>
<text x="47" y="81">MATERIAL</text>
<text x="80" y="81">ENG</text>
<text x="101.6" y="82.8">CKTS</text>
<text x="119" y="81">MATERIAL</text>
<text x="152" y="81">ENG</text>
<text x="217.7" y="82.9">CKTS</text>
<text x="233.7" y="81.1">MATERIAL</text>
<text x="266.6" y="81.1">ENG</text>
<text x="288.2" y="82.9">CKTS</text>
<text x="305.7" y="81.1">MATERIAL</text>
<text x="338.6" y="81.1">ENG</text>
<text x="34.8" y="88.7">2</text>
<text x="46.8" y="88.7">22-28-5025</text>
<text x="48.2" y="84.5">NUMBER</text>
<text x="72.7" y="88.7">A-42375-0562</text>
<text x="76.2" y="84.5">NUMBER</text>
<text x="104.3" y="88.7">20</text>
<text x="118.8" y="88.7">22-28-5205</text>
<text x="120.2" y="84.5">NUMBER</text>
<text x="144.7" y="88.7">A-42375-0580</text>
<text x="148.2" y="84.5">NUMBER</text>
<text x="221.4" y="88.9">2</text>
<text x="233.5" y="88.9">22-28-5028</text>
<text x="234.8" y="84.6">NUMBER</text>
<text x="259.3" y="88.9">A-42375-0597</text>
<text x="262.8" y="84.6">NUMBER</text>
<text x="290.9" y="88.9">20</text>
<text x="305.5" y="88.9">22-28-5208</text>
<text x="306.8" y="84.6">NUMBER</text>
<text x="331.3" y="88.9">A-42375-0615</text>
<text x="334.8" y="84.6">NUMBER</text>
<text x="34.8" y="92.7">3</text>
<text x="46.8" y="92.7">22-28-5035</text>
<text x="72.7" y="92.7">A-42375-0563</text>
<text x="104.3" y="92.7">21</text>
<text x="118.8" y="92.7">22-28-5215</text>
<text x="144.7" y="92.7">A-42375-0581</text>
<text x="221.4" y="92.9">3</text>
<text x="233.5" y="92.9">22-28-5038</text>
<text x="259.3" y="92.9">A-42375-0598</text>
<text x="290.9" y="92.9">21</text>
<text x="305.5" y="92.9">22-28-5218</text>
<text x="331.3" y="92.9">A-42375-0616</text>
<text x="34.8" y="96.7">4</text>
<text x="34.8" y="100.7">5</text>
<text x="46.8" y="96.7">22-28-5045</text>
<text x="46.8" y="100.7">22-28-5055</text>
<text x="72.7" y="96.7">A-42375-0564</text>
<text x="72.7" y="100.7">A-42375-0565</text>
<text x="104.3" y="96.7">22</text>
<text x="104.3" y="100.7">23</text>
<text x="118.8" y="96.7">22-28-5225</text>
<text x="118.8" y="100.7">22-28-5235</text>
<text x="144.7" y="96.7">A-42375-0582</text>
<text x="144.7" y="100.7">A-42375-0583</text>
<text x="221.4" y="96.9">4</text>
<text x="221.4" y="100.9">5</text>
<text x="233.5" y="96.9">22-28-5048</text>
<text x="233.5" y="100.9">22-28-5058</text>
<text x="259.3" y="96.9">A-42375-0599</text>
<text x="259.3" y="100.9">A-42375-0600</text>
<text x="290.9" y="96.9">22</text>
<text x="290.9" y="100.9">23</text>
<text x="305.5" y="96.9">22-28-5228</text>
<text x="305.5" y="100.9">22-28-5238</text>
<text x="331.3" y="96.9">A-42375-0617</text>
<text x="331.3" y="100.9">A-42375-0618</text>
<text x="34.8" y="104.7">6</text>
<text x="46.8" y="104.7">22-28-5065</text>
<text x="72.7" y="104.7">A-42375-0566</text>
<text x="104.3" y="104.7">24</text>
<text x="118.8" y="104.7">22-28-5245</text>
<text x="144.7" y="104.7">A-42375-0584</text>
<text x="221.4" y="104.9">6</text>
<text x="233.5" y="104.9">22-28-5068</text>
<text x="259.3" y="104.9">A-42375-0601</text>
<text x="290.9" y="104.9">24</text>
<text x="305.5" y="104.9">22-28-5248</text>
<text x="331.3" y="104.9">A-42375-0619</text>
<text x="34.8" y="108.7">7</text>
<text x="34.8" y="112.7">8</text>
<text x="46.8" y="108.7">22-28-5075</text>
<text x="46.8" y="112.7">22-28-5085</text>
<text x="72.7" y="108.7">A-42375-0567</text>
<text x="72.7" y="112.7">A-42375-0568</text>
<text x="104.3" y="108.7">25</text>
<text x="104.3" y="112.7">26</text>
<text x="118.8" y="108.7">22-28-5255</text>
<text x="118.8" y="112.7">22-28-5265</text>
<text x="144.7" y="108.7">A-42375-0585</text>
<text x="144.7" y="112.7">A-42375-0586</text>
<text x="221.4" y="108.9">7</text>
<text x="221.4" y="112.9">8</text>
<text x="233.5" y="108.9">22-28-5078</text>
<text x="233.5" y="112.9">22-28-5088</text>
<text x="259.3" y="108.9">A-42375-0602</text>
<text x="259.3" y="112.9">A-42375-0603</text>
<text x="290.9" y="108.9">25</text>
<text x="290.9" y="112.9">26</text>
<text x="305.5" y="108.9">22-28-5258</text>
<text x="305.5" y="112.9">22-28-5268</text>
<text x="331.3" y="108.9">A-42375-0620</text>
<text x="331.3" y="112.9">A-42375-0621</text>
<text x="34.8" y="116.7">9</text>
<text x="46.8" y="116.7">22-28-5095</text>
<text x="72.7" y="116.7">A-42375-0569</text>
<text x="104.3" y="116.7">27</text>
<text x="118.8" y="116.7">22-28-5275</text>
<text x="144.7" y="116.7">A-42375-0587</text>
<text x="221.4" y="116.9">9</text>
<text x="233.5" y="116.9">22-28-5098</text>
<text x="259.3" y="116.9">A-42375-0604</text>
<text x="290.9" y="116.9">27</text>
<text x="305.5" y="116.9">22-28-5278</text>
<text x="331.3" y="116.9">A-42375-0622</text>
<text x="33.8" y="120.7">10</text>
<text x="33.8" y="124.7">11</text>
<text x="46.8" y="120.7">22-28-5105</text>
<text x="46.8" y="124.7">22-28-5115</text>
<text x="72.7" y="120.7">A-42375-0570</text>
<text x="72.7" y="124.7">A-42375-0571</text>
<text x="104.3" y="120.7">28</text>
<text x="104.3" y="124.7">29</text>
<text x="118.8" y="120.7">22-28-5285</text>
<text x="118.8" y="124.7">22-28-5295</text>
<text x="144.7" y="120.7">A-42375-0588</text>
<text x="144.7" y="124.7">A-42375-0589</text>
<text x="220.4" y="120.9">10</text>
<text x="220.4" y="124.9">11</text>
<text x="233.5" y="120.9">22-28-5108</text>
<text x="233.5" y="124.9">22-28-5118</text>
<text x="259.3" y="120.9">A-42375-0605</text>
<text x="259.3" y="124.9">A-42375-0606</text>
<text x="290.9" y="120.9">28</text>
<text x="290.9" y="124.9">29</text>
<text x="305.5" y="120.9">22-28-5288</text>
<text x="305.5" y="124.9">22-28-5298</text>
<text x="331.3" y="120.9">A-42375-0623</text>
<text x="331.3" y="124.9">A-42375-0624</text>
<text x="33.8" y="128.7">12</text>
<text x="46.8" y="128.7">22-28-5125</text>
<text x="72.7" y="128.7">A-42375-0572</text>
<text x="104.3" y="128.7">30</text>
<text x="118.8" y="128.7">22-28-5305</text>
<text x="144.7" y="128.7">A-42375-0590</text>
<text x="220.4" y="128.9">12</text>
<text x="233.5" y="128.9">22-28-5128</text>
<text x="259.3" y="128.9">A-42375-0607</text>
<text x="290.9" y="128.9">30</text>
<text x="305.5" y="128.9">22-28-5308</text>
<text x="331.3" y="128.9">A-42375-0625</text>
<text x="33.8" y="132.7">13</text>
<text x="33.8" y="136.7">14</text>
<text x="46.8" y="132.7">22-28-5135</text>
<text x="46.8" y="136.7">22-28-5145</text>
<text x="72.7" y="132.7">A-42375-0573</text>
<text x="72.7" y="136.7">A-42375-0574</text>
<text x="104.3" y="132.7">31</text>
<text x="104.3" y="136.7">32</text>
<text x="118.8" y="132.7">22-28-5315</text>
<text x="118.8" y="136.7">22-28-5325</text>
<text x="144.7" y="132.7">A-42375-0591</text>
<text x="144.7" y="136.7">A-42375-0592</text>
<text x="220.4" y="132.9">13</text>
<text x="220.4" y="136.9">14</text>
<text x="233.5" y="132.9">22-28-5138</text>
<text x="233.5" y="136.9">22-28-5148</text>
<text x="259.3" y="132.9">A-42375-0608</text>
<text x="259.3" y="136.9">A-42375-0609</text>
<text x="290.9" y="132.9">31</text>
<text x="290.9" y="136.9">32</text>
<text x="305.5" y="132.9">22-28-5318</text>
<text x="305.5" y="136.9">22-28-5328</text>
<text x="331.3" y="132.9">A-42375-0626</text>
<text x="331.3" y="136.9">A-42375-0627</text>
<text x="33.8" y="140.7">15</text>
<text x="46.8" y="140.7">22-28-5155</text>
<text x="72.7" y="140.7">A-42375-0575</text>
<text x="104.3" y="140.7">33</text>
<text x="118.8" y="140.7">22-28-5335</text>
<text x="144.7" y="140.7">A-42375-0593</text>
<text x="220.4" y="140.9">15</text>
<text x="233.5" y="140.9">22-28-5158</text>
<text x="259.3" y="140.9">A-42375-0610</text>
<text x="290.9" y="140.9">33</text>
<text x="305.5" y="140.9">22-28-5338</text>
<text x="331.3" y="140.9">A-42375-0628</text>
<text x="33.8" y="144.7">16</text>
<text x="33.8" y="148.7">17</text>
<text x="46.8" y="144.7">22-28-5165</text>
<text x="46.8" y="148.7">22-28-5175</text>
<text x="72.7" y="144.7">A-42375-0576</text>
<text x="72.7" y="148.7">A-42375-0577</text>
<text x="104.3" y="144.7">34</text>
<text x="104.3" y="148.7">35</text>
<text x="118.8" y="144.7">22-28-5345</text>
<text x="118.8" y="148.7">22-28-5355</text>
<text x="144.7" y="144.7">A-42375-0594</text>
<text x="144.7" y="148.7">A-42375-0595</text>
<text x="220.4" y="144.9">16</text>
<text x="220.4" y="148.9">17</text>
<text x="233.5" y="144.9">22-28-5168</text>
<text x="233.5" y="148.9">22-28-5178</text>
<text x="259.3" y="144.9">A-42375-0611</text>
<text x="259.3" y="148.9">A-42375-0612</text>
<text x="290.9" y="144.9">34</text>
<text x="290.9" y="148.9">35</text>
<text x="305.5" y="144.9">22-28-5348</text>
<text x="305.5" y="148.9">22-28-5358</text>
<text x="331.3" y="144.9">A-42375-0629</text>
<text x="331.3" y="148.9">A-42375-0630</text>
<text x="33.8" y="152.7">18</text>
<text x="46.8" y="152.7">22-28-5185</text>
<text x="72.7" y="152.7">A-42375-0578</text>
<text x="104.3" y="152.7">36</text>
<text x="118.8" y="152.7">22-28-5365</text>
<text x="144.7" y="152.7">A-42375-0596</text>
<text x="220.4" y="152.9">18</text>
<text x="233.5" y="152.9">22-28-5188</text>
<text x="259.3" y="152.9">A-42375-0613</text>
<text x="290.9" y="152.9">36</text>
<text x="305.5" y="152.9">22-28-5368</text>
<text x="331.3" y="152.9">A-42375-0631</text>
<text x="33.8" y="156.7">19</text>
<text x="46.8" y="156.7">22-28-5195</text>
<text x="72.7" y="156.7">A-42375-0579</text>
<text x="220.4" y="156.9">19</text>
<text x="233.5" y="156.9">22-28-5198</text>
<text x="259.3" y="156.9">A-42375-0614</text>
<text x="332.7" y="273">B-SIZE</text>
</g>
<text font-size="3.4" x="348.3" y="273">42375</text>
<g font-size="3.2">
<text x="403.1" y="264.3">PSD</text>
<text x="411.9" y="264.3">001</text>
</g>
<g font-size="2.8">
<text x="309" y="251">CHK'D: SHRUTJ</text>
<text x="320.1" y="254.6">ISHWARG</text>
<text x="309" y="258.3">INITIAL REVISION:</text>
<text x="320.1" y="265.7">MARGULIS</text>
<text x="6.1" y="273.4">DOCUMENT STATUS</text>
<text x="37.4" y="273.4">P1</text>
<text x="45" y="273.4">RELEASE DATE</text>
<text x="70.1" y="273.4">2021/12/20</text>
<text x="88.7" y="273.4">12:18:33</text>
</g>
<g font-size="2.7">
<text x="309" y="247.3">DRWN: SHRUTJ</text>
<text x="347.4" y="247.3">2021/09/14</text>
<text x="347.4" y="250.9">2021/12/20</text>
<text x="309" y="254.6">APPR:</text>
<text x="347.4" y="254.6">2021/12/20</text>
<text x="309" y="262">DRWN: SCHAFER</text>
<text x="348.9" y="262">2003/02/11</text>
<text x="309" y="265.7">APPR:</text>
<text x="348.9" y="265.7">2004/02/27</text>
</g>
<g font-size="2.6">
<text x="268.4" y="228.6">SYMBOLS</text>
<text x="272.7" y="233.5">=</text>
<text x="276" y="233.5">0</text>
<text x="272.7" y="238.4">=</text>
<text x="276" y="238.4">0</text>
<text x="272.7" y="243.3">=</text>
<text x="276" y="243.3">0</text>
<text x="309" y="243.6">EC NO:</text>
<text x="320.1" y="243.6">689596</text>
<text x="379.8" y="243.8">KK 100 HEADER ASSY</text>
<text x="272.7" y="248.2">=</text>
<text x="276" y="248.3">0</text>
<text x="375.6" y="247.1">FLAT VERTICAL BREAKAWAY</text>
<text x="272.7" y="253.2">=</text>
<text x="276" y="253.2">0</text>
<text x="373.5" y="255.3">PRODUCT CUSTOMER DRAWING</text>
<text x="272.7" y="258.1">=</text>
<text x="272.7" y="263">=</text>
<text x="276" y="258.1">0</text>
<text x="276" y="263">0</text>
<text x="272.7" y="267.9">=</text>
<text x="276" y="267.9">0</text>
<text x="272.7" y="272.9">=</text>
<text x="276" y="272.9">0</text>
<text x="364.3" y="272.8">SEE CHART</text>
<text x="384.7" y="272.8">GENERAL MARKET</text>
<text x="413.6" y="272.8">10 OF 35</text>
</g>
<g font-size="2.3">
<text x="308.9" y="230.5">CURRENT REV DESC: GOLD LENGTH SPEC</text>
<text x="308.9" y="233.4">CHANGED AS MIN 2.54- MAX 5.54 FOR</text>
<text x="308.9" y="236.3">A-42375-0037/0071</text>
</g>
<g font-size="1.9">
<text x="279.4" y="227.3">THIS DRAWING CONTAINS INFORMATION THAT IS PROPRIETARY TO MOLEX ELECTRONIC TECHNOLOGIES, LLC AND SHOULD NOT BE USED WITHOUT WRITTEN PERMISSION</text>
<text x="282.1" y="238">GENERAL TOLERANCES</text>
<text x="284.4" y="240.4">(UNLESS SPECIFIED)</text>
<text x="292.8" y="243.8">MM</text>
<text x="301.2" y="243.8">INCH</text>
<text x="279.4" y="247">4 PLACES</text>
<text x="279.4" y="250.7">3 PLACES</text>
<text x="290.1" y="247">±</text>
<text x="290.1" y="250.7">±</text>
<text x="299.6" y="247">±</text>
<text x="299.6" y="250.7">±</text>
<text x="302.6" y="250.7">0.01</text>
<text x="279.4" y="254.4">2 PLACES</text>
<text x="290.1" y="254.4">±</text>
<text x="293.4" y="254.4">0.25</text>
<text x="299.6" y="254.4">±</text>
<text x="279.4" y="258.1">1 PLACE</text>
<text x="279.4" y="261.8">0 PLACES</text>
<text x="290.1" y="258.1">±</text>
<text x="290.1" y="261.7">±</text>
<text x="293.4" y="258.1">0.38</text>
<text x="299.6" y="258.1">±</text>
<text x="299.6" y="261.7">±</text>
<text x="282.1" y="265.4">ANGULAR TOL</text>
<text x="282.9" y="268.7">DRAFT WHERE APPLICABLE</text>
<text x="299.6" y="265.4">±</text>
<text x="302.5" y="265.4">0.5 °</text>
<text x="285.7" y="273.6">WITHIN DIMENSIONS</text>
<text x="288.1" y="271.2">MUST REMAIN</text>
</g>
<text font-size="1.7" x="419" y="258.6">REVISION</text>
<g font-size="1.5">
<text x="279.2" y="229.6">DIMENSION UNITS</text>
<text x="297.6" y="229.6">SCALE</text>
<text x="361.1" y="258.6">DOCUMENT NUMBER</text>
<text x="402.5" y="258.6">DOC TYPE</text>
<text x="410.8" y="258.6">DOC PART</text>
<text x="309.5" y="268.3">THIRD ANGLE PROJECTION</text>
<text x="334.8" y="268.3">DRAWING</text>
<text x="350.4" y="268.3">SERIES</text>
<text x="361.1" y="268.2">MATERIAL NUMBER</text>
<text x="383.2" y="268.3">CUSTOMER</text>
<text x="412.5" y="268.3">SHEET NUMBER</text>
</g>
<text font-size="1.3" x="268.9" y="272.5">C</text>
<g font-size="1.1">
<text x="5" y="276">FORMAT: Eng-lega-master-tb-prod-B</text>
<text x="5" y="277.4">REVISION: D</text>
<text x="5" y="278.8">DATE: 2018/01/18</text>
</g>
</svg>
